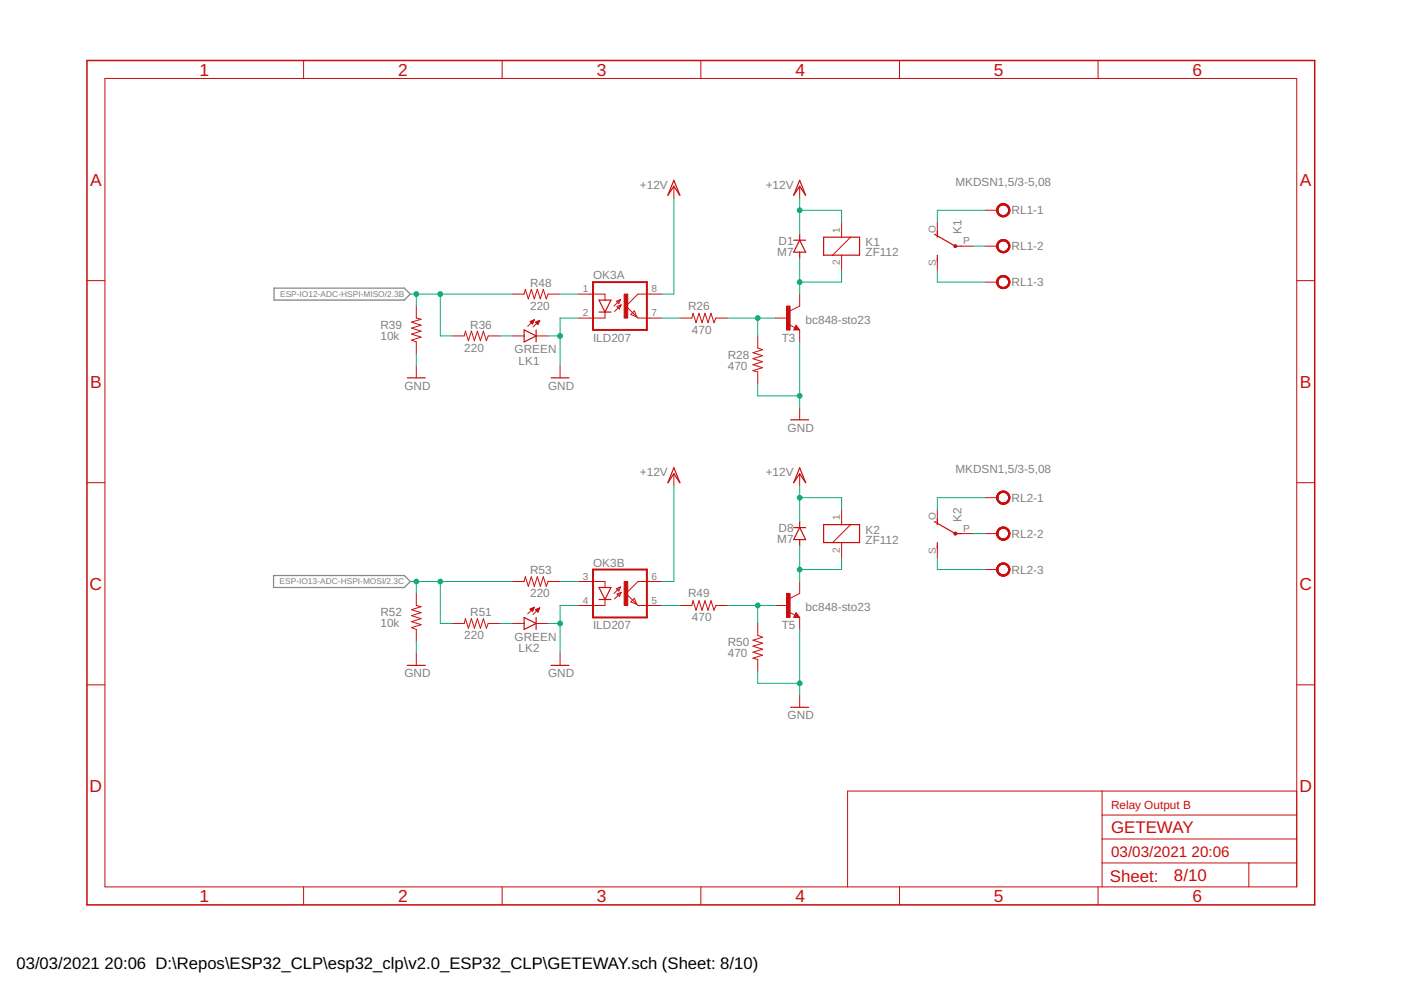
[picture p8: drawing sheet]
<svg xmlns="http://www.w3.org/2000/svg" width="297mm" height="210mm" viewBox="0 0 297 210" stroke-linecap="round" stroke-linejoin="round" font-family="sans-serif">
<path d="M58.1 61.1h27.6l1.3 1.3-1.3 1.2h-27.6zM58 122h27.7l1.3 1.3-1.3 1.3h-27.7z" fill="none" stroke="#808080" stroke-width=".25"/>
<g fill="none" stroke="#c90d0c" stroke-width=".21">
<path d="M22.2 16.6h252.7v171.4h-252.7zM64.4 12.8v3.8M106.5 12.8v3.8M148.6 12.8v3.8M190.7 12.8v3.8M232.8 12.8v3.8M142.9 39.5v2.5M169.5 39.5v2.5M18.4 59.5h3.8M178.4 47.1v3.2M178.4 54.1v3.2M180.3 50.3l-3.8 3.8"/>
<path d="M198.7 47.1v2.6M198.7 54.7v2.6M203.8 52.2h2.6M208.9 52.2h2.5M208.9 44.6h2.5M208.9 59.8h2.5M274.9 59.5h3.8M88.3 64.9v2.5l1 .3-2.1 .6 2.1 .6-2.1 .7 2.1 .6-2.1 .6 2.1 .7-2.1 .6 1.1 .4v2.5M88.3 77.6v2.5M95.9 71.2h2.5l.3-1 .6 2 .6-2 .7 2 .6-2 .7 2 .6-2 .6 2 .4-1h2.5M108.6 62.4h2.5l.3-1.1 .6 2.1 .6-2.1 .7 2.1 .6-2.1 .7 2.1 .6-2.1 .6 2.1 .4-1h2.5M108.6 71.2h2.5"/>
<path d="M112.4 68.2l.9-.4-.4 .9zM112.4 68.2h.7M112.6 68.3h.5M112.6 68.1h.6M112.7 68.5h.3M112.8 68.6h.1M112.9 68h.3M113.2 67.9h.1M113.3 67.8l-1.4 1.4M113.5 68.3l.9-.4-.4 .9zM113.6 68.3h.7M113.7 71.2h2.5"/>
<path d="M113.7 68.5h.5M113.7 68.2h.6M113.8 68.6h.4M113.9 68.7h.2M114 68.1h.4M114.3 68h.1M114.4 67.9l-1.4 1.4M118.7 77.6v2.5M122.6 62.4h5.7v1.2M128.3 66.2v1.2h-5.7M130.7 63.9l.9-.4-.4 .9zM130.8 65l.9-.4-.4 .9z"/>
<path d="M131.6 63.5l-1.4 1.4M131.7 64.6l-1.4 1.4M134.5 65.9l.5 1.3-1.3-.5zM140.3 62.4h-5l-2.6 2.5 2.6 2.5h5M144.1 67.4h2.6l.2-1 .7 2 .6-2 .6 2 .7-2 .6 2 .6-2 .7 2 .4-1h2.5M160.7 71.2v2.6l1 .3-2.1 .7 2.1 .6-2.1 .7 2.1 .6-2.1 .6 2.1 .7-2.1 .6 1.1 .2v2.6M164.5 67.4h2.5M167.3 68.9l1.3 .6M168.8 68.9l.7 1.1h-1.2zM169.5 62.4v2.5l-2 1M169.5 70v2.5M169.5 86.5v2.5"/>
<path d="M18.4 102.3h3.8M142.9 100.4v2.6M169.5 100.4v2.6M178.4 108.1v3.1M178.4 115v3.2M180.3 111.2l-3.8 3.8M198.7 108.1v2.5M198.7 115.7v2.5M203.8 113.1h2.6M208.9 113.1h2.5M208.9 105.5h2.5M274.9 102.3h3.8"/>
<path d="M88.3 125.8v2.6l1 .2-2.1 .7 2.1 .6-2.1 .6 2.1 .7-2.1 .6 2.1 .6-2.1 .7 1.1 .4v2.5M88.3 138.5v2.6M95.9 132.2h2.5l.3-1 .6 2 .6-2 .7 2 .6-2 .7 2 .6-2 .6 2 .4-1h2.5M108.6 132.2h2.5M108.6 123.3h2.5l.3-1 .6 2 .6-2 .7 2 .6-2 .7 2 .6-2 .6 2 .4-1h2.5M112.4 129.1l.5 .5M112.4 129.1h.7M112.5 129.3h.6M112.6 129.4h.4M112.7 129h.5M112.8 129.5h.2M112.9 129.6h.1"/>
<path d="M112.9 128.9h.3M113.2 128.8h.1M113.3 128.8l-1.4 1.4M113.3 128.8l-.9 .3M113.3 128.8l-.4 .8M113.5 129.3l.5 .5M113.6 129.3h.7M113.7 132.2h2.5M113.7 129.4h.5M113.8 129.5h.4M113.8 129.1h.5M113.9 129.6h.2"/>
<path d="M114 129.7h.1M114.1 129h.3M114.4 128.9h.1M114.4 128.9l-1.4 1.4M114.4 128.9l-.9 .4M114.4 128.9l-.4 .9M118.7 138.5v2.6M122.6 123.3h5.7v1.3M128.3 127.1v1.3h-5.7M130.7 124.8l.9-.4-.4 .9zM130.8 126l.9-.4-.4 .9zM131.6 124.4l-1.4 1.4"/>
<path d="M131.7 125.6l-1.4 1.4M134.5 126.9l.5 1.2-1.3-.5zM140.3 123.3h-5l-2.6 2.5 2.6 2.6h5M144.1 128.4h2.6l.2-1 .7 2 .6-2 .6 2 .7-2 .6 2 .6-2 .7 2 .4-1h2.5M160.7 132.2v2.5l1 .4-2.1 .6 2.1 .7-2.1 .6 2.1 .6-2.1 .7 2.1 .6-2.1 .7 1.1 .2v2.5M164.5 128.4h2.5M167.3 129.8l1.3 .6M168.8 129.9l.7 1h-1.2zM169.5 123.3v2.5l-2 1.1M169.5 130.9v2.6M208.9 120.8h2.5M18.4 145.2h3.8"/>
<path d="M169.5 147.4v2.6M274.9 145.2h3.8M233.7 167.7v20.3M233.7 177.9h41.2M233.7 172.8h41.2M274.9 167.7h-95.2v20.3M64.4 188v3.9M106.5 188v3.9M148.6 188v3.9M190.7 188v3.9M232.8 188v3.9M233.7 183h41.2"/>
<path d="M264.8 183v5"/>
</g>
<path d="M18.4 12.8h260.3v179.1h-260.3z" fill="none" stroke="#c90d0c" stroke-width=".32"/>
<g fill="none" stroke="#c90d0c" stroke-width=".25">
<path d="M142.9 38.2l1.2 3.2-1.2-1.9-1.3 1.9zM169.5 38.2l1.3 3.2-1.3-1.9-1.2 1.9zM168.3 50.9h2.5M169.5 50.9l1.3 2.6h-2.5zM169.5 49.7v1.2M169.5 53.5v1.2M174.6 50.3h7.6v3.8h-7.6zM198.1 49.7l4.4 2.5h1.3M198.7 49v1.3M198.7 54.1v1.3M111.1 70l2.6 1.2-2.6 1.3zM113.7 70v2.5"/>
<path d="M127 63.6h2.5l-1.2 2.6zM127 66.2h2.5M168.8 69.4l.1 .3h-.4l.3-.5 .5 .6h-.8M86.4 80.1h3.8M116.8 80.1h3.8M142.9 99.2l1.2 3.1-1.2-1.9-1.3 1.9zM167.6 89h3.8M169.5 99.2l1.3 3.1-1.3-1.9-1.2 1.9zM168.3 111.9h2.5M169.5 110.6v1.3M169.5 114.4v1.3M169.5 111.9l1.3 2.5h-2.5z"/>
<path d="M174.6 111.2h7.6v3.8h-7.6zM198.1 110.6l4.4 2.5h1.3M198.7 110v1.2M198.7 115v1.3M111.1 130.9l2.6 1.3-2.6 1.3zM113.7 130.9v2.6M127 124.6h2.5l-1.2 2.5zM127 127.1h2.5M168.8 130.4l.1 .3h-.4l.3-.5 .5 .6h-.8M86.4 141.1h3.8M116.8 141.1h3.8M167.6 150h3.8"/>
</g>
<g fill="#c90d0c" stroke="#c90d0c" stroke-width=".21">
<path d="M166.8 64.9h.7v5.1h-.7z"/>
<path d="M132.3 62.4h.8v5h-.8z"/>
<path d="M166.8 125.8h.7v5.1h-.7z"/>
<path d="M132.3 123.3h.8v5.1h-.8z"/>
</g>
<g fill="#c90d0c" stroke="#c90d0c" stroke-width=".21">
<path d="M211.7 43.6a1.4 1.4 0 0 1 2.2 .3 1.4 1.4 0 0 1-.8 2 1.4 1.4 0 0 1-1.8-1.3h.3a1.15 1.15 0 0 1 1.6-1.1 1.15 1.15 0 0 1 .3 1.9 1.15 1.15 0 0 1-1.9-.5v-.3h-.3z" fill-rule="evenodd"/>
<path d="M211.7 43.6a1.4 1.4 0 0 1 2.2 .3 1.4 1.4 0 0 1-.8 2 1.4 1.4 0 0 1-1.8-1.3h.3a1.15 1.15 0 0 1 1.6-1.1 1.15 1.15 0 0 1 .3 1.9 1.15 1.15 0 0 1-1.9-.5v-.3h-.3z" fill-rule="evenodd"/>
<path d="M211.7 43.6a1.4 1.4 0 0 1 2.2 .3 1.4 1.4 0 0 1-.8 2 1.4 1.4 0 0 1-1.8-1.3h.3a1.15 1.15 0 0 1 1.6-1.1 1.15 1.15 0 0 1 .3 1.9 1.15 1.15 0 0 1-1.9-.5v-.3h-.3z" fill-rule="evenodd"/>
<path d="M211.7 51.2a1.4 1.4 0 0 1 2.2 .3 1.4 1.4 0 0 1-.8 2.1 1.4 1.4 0 0 1-1.8-1.4h.3a1.15 1.15 0 0 1 1.6-1.1 1.15 1.15 0 0 1 .3 1.9 1.15 1.15 0 0 1-1.9-.5v-.3h-.3z" fill-rule="evenodd"/>
<path d="M211.7 51.2a1.4 1.4 0 0 1 2.2 .3 1.4 1.4 0 0 1-.8 2.1 1.4 1.4 0 0 1-1.8-1.4h.3a1.15 1.15 0 0 1 1.6-1.1 1.15 1.15 0 0 1 .3 1.9 1.15 1.15 0 0 1-1.9-.5v-.3h-.3z" fill-rule="evenodd"/>
<path d="M211.7 51.2a1.4 1.4 0 0 1 2.2 .3 1.4 1.4 0 0 1-.8 2.1 1.4 1.4 0 0 1-1.8-1.4h.3a1.15 1.15 0 0 1 1.6-1.1 1.15 1.15 0 0 1 .3 1.9 1.15 1.15 0 0 1-1.9-.5v-.3h-.3z" fill-rule="evenodd"/>
<path d="M211.7 58.8a1.4 1.4 0 0 1 2.2 .3 1.4 1.4 0 0 1-.8 2.1 1.4 1.4 0 0 1-1.8-1.4h.3a1.15 1.15 0 0 1 1.6-1.1 1.15 1.15 0 0 1 .3 1.9 1.15 1.15 0 0 1-1.9-.5v-.3h-.3z" fill-rule="evenodd"/>
<path d="M211.7 58.8a1.4 1.4 0 0 1 2.2 .3 1.4 1.4 0 0 1-.8 2.1 1.4 1.4 0 0 1-1.8-1.4h.3a1.15 1.15 0 0 1 1.6-1.1 1.15 1.15 0 0 1 .3 1.9 1.15 1.15 0 0 1-1.9-.5v-.3h-.3z" fill-rule="evenodd"/>
<path d="M211.7 58.8a1.4 1.4 0 0 1 2.2 .3 1.4 1.4 0 0 1-.8 2.1 1.4 1.4 0 0 1-1.8-1.4h.3a1.15 1.15 0 0 1 1.6-1.1 1.15 1.15 0 0 1 .3 1.9 1.15 1.15 0 0 1-1.9-.5v-.3h-.3z" fill-rule="evenodd"/>
<path d="M211.7 104.6a1.4 1.4 0 0 1 2.2 .2 1.4 1.4 0 0 1-.8 2.1 1.4 1.4 0 0 1-1.8-1.4h.3a1.15 1.15 0 0 1 1.6-1.1 1.15 1.15 0 0 1 .3 1.9 1.15 1.15 0 0 1-1.9-.5v-.3h-.3z" fill-rule="evenodd"/>
<path d="M211.7 104.6a1.4 1.4 0 0 1 2.2 .2 1.4 1.4 0 0 1-.8 2.1 1.4 1.4 0 0 1-1.8-1.4h.3a1.15 1.15 0 0 1 1.6-1.1 1.15 1.15 0 0 1 .3 1.9 1.15 1.15 0 0 1-1.9-.5v-.3h-.3z" fill-rule="evenodd"/>
<path d="M211.7 104.6a1.4 1.4 0 0 1 2.2 .2 1.4 1.4 0 0 1-.8 2.1 1.4 1.4 0 0 1-1.8-1.4h.3a1.15 1.15 0 0 1 1.6-1.1 1.15 1.15 0 0 1 .3 1.9 1.15 1.15 0 0 1-1.9-.5v-.3h-.3z" fill-rule="evenodd"/>
<path d="M211.7 112.2a1.4 1.4 0 0 1 2.2 .2 1.4 1.4 0 0 1-.8 2.1 1.4 1.4 0 0 1-1.8-1.4h.3a1.15 1.15 0 0 1 1.6-1 1.15 1.15 0 0 1 .3 1.9 1.15 1.15 0 0 1-1.9-.6v-.3h-.3z" fill-rule="evenodd"/>
<path d="M211.7 112.2a1.4 1.4 0 0 1 2.2 .2 1.4 1.4 0 0 1-.8 2.1 1.4 1.4 0 0 1-1.8-1.4h.3a1.15 1.15 0 0 1 1.6-1 1.15 1.15 0 0 1 .3 1.9 1.15 1.15 0 0 1-1.9-.6v-.3h-.3z" fill-rule="evenodd"/>
<path d="M211.7 112.2a1.4 1.4 0 0 1 2.2 .2 1.4 1.4 0 0 1-.8 2.1 1.4 1.4 0 0 1-1.8-1.4h.3a1.15 1.15 0 0 1 1.6-1 1.15 1.15 0 0 1 .3 1.9 1.15 1.15 0 0 1-1.9-.6v-.3h-.3z" fill-rule="evenodd"/>
<path d="M211.7 119.8a1.4 1.4 0 0 1 2.2 .2 1.4 1.4 0 0 1-.8 2.1 1.4 1.4 0 0 1-1.8-1.3h.3a1.15 1.15 0 0 1 1.6-1.1 1.15 1.15 0 0 1 .3 1.9 1.15 1.15 0 0 1-1.9-.6v-.2h-.3z" fill-rule="evenodd"/>
<path d="M211.7 119.8a1.4 1.4 0 0 1 2.2 .2 1.4 1.4 0 0 1-.8 2.1 1.4 1.4 0 0 1-1.8-1.3h.3a1.15 1.15 0 0 1 1.6-1.1 1.15 1.15 0 0 1 .3 1.9 1.15 1.15 0 0 1-1.9-.6v-.2h-.3z" fill-rule="evenodd"/>
<path d="M211.7 119.8a1.4 1.4 0 0 1 2.2 .2 1.4 1.4 0 0 1-.8 2.1 1.4 1.4 0 0 1-1.8-1.3h.3a1.15 1.15 0 0 1 1.6-1.1 1.15 1.15 0 0 1 .3 1.9 1.15 1.15 0 0 1-1.9-.6v-.2h-.3z" fill-rule="evenodd"/>
<circle cx="202.6" cy="52.2" r=".33"/>
<circle cx="202.6" cy="113.1" r=".33"/>
</g>
<path d="M125.7 59.8h11.5v10.2h-11.5zM125.7 120.8h11.5v10.1h-11.5z" fill="none" stroke="#c90d0c" stroke-width=".42"/>
<g fill="none" stroke="#0dab76" stroke-width=".21">
<path d="M142.9 42v20.4h-2.6M169.5 42v7.7M169.5 54.7v7.7M169.5 44.6h8.9v2.5M178.4 57.3v2.5h-8.9M198.7 57.3v2.5h10.2M206.4 52.2h2.5M208.9 44.6h-10.2v2.5M87 62.4h21.6M88.3 62.4v2.5M88.3 75v2.6M93.3 62.4v8.8h2.6"/>
<path d="M106 71.2h2.6M116.2 71.2h2.5M118.7 62.4h3.9M122.6 67.4h-3.9v10.2M140.3 67.4h3.8M154.3 67.4h10.2M160.7 67.4v3.8M169.5 72.5v14M160.7 81.4v2.5h8.8M142.9 103v20.3h-2.6M169.5 103v7.6M169.5 115.7v7.6"/>
<path d="M169.5 105.5h8.9v2.6M178.4 118.2v2.6h-8.9M198.7 118.2v2.6h10.2M206.4 113.1h2.5M208.9 105.5h-10.2v2.6M87 123.3h21.6M88.3 123.3v2.5M88.3 136v2.5M93.3 123.3v8.9h2.6M106 132.2h2.6M116.2 132.2h2.5M118.7 123.3h3.9"/>
<path d="M122.6 128.4h-3.9v10.1M140.3 128.4h3.8M154.3 128.4h10.2M160.7 128.4v3.8M169.5 133.5v13.9M160.7 142.3v2.6h8.8"/>
</g>
<g fill="#0dab76" stroke="#0dab76" stroke-width=".21">
<circle cx="169.5" cy="83.9" r=".51"/>
<circle cx="118.7" cy="71.2" r=".51"/>
<circle cx="169.5" cy="144.9" r=".51"/>
<circle cx="118.7" cy="132.2" r=".51"/>
<circle cx="169.5" cy="44.6" r=".51"/>
<circle cx="169.5" cy="105.5" r=".51"/>
<circle cx="93.3" cy="62.4" r=".51"/>
<circle cx="88.3" cy="62.4" r=".51"/>
<circle cx="93.3" cy="123.3" r=".51"/>
<circle cx="88.3" cy="123.3" r=".51"/>
<circle cx="169.5" cy="59.8" r=".51"/>
<circle cx="160.7" cy="67.4" r=".51"/>
<circle cx="169.5" cy="120.8" r=".51"/>
<circle cx="160.7" cy="128.4" r=".51"/>
</g>
<g font-size="3.7" fill="#c90d0c">
<text x="42.3" y="16">1</text>
<text x="84.4" y="16">2</text>
<text x="126.5" y="16">3</text>
<text x="168.6" y="16">4</text>
<text x="210.7" y="16">5</text>
<text x="252.9" y="16">6</text>
<text x="19.1" y="39.4">A</text>
<text x="275.6" y="39.4">A</text>
<text x="19.1" y="82.2">B</text>
<text x="275.6" y="82.2">B</text>
<text x="19" y="125.1">C</text>
<text x="275.5" y="125.1">C</text>
<text x="19" y="167.9">D</text>
<text x="275.5" y="167.9">D</text>
<text x="42.3" y="191.2">1</text>
<text x="84.4" y="191.2">2</text>
<text x="126.5" y="191.2">3</text>
<text x="168.6" y="191.2">4</text>
<text x="210.7" y="191.2">5</text>
<text x="252.9" y="191.2">6</text>
</g>
<g font-size="3.6" fill="#c90d0c">
<text x="235.6" y="176.6">GETEWAY</text>
<text x="235.3" y="186.9">Sheet:</text>
<text x="248.9" y="186.8">8/10</text>
</g>
<g font-size="3.5">
<text x="3.5" y="205.4">03/03/2021</text>
<text x="22.2" y="205.4">20:06 D:\Repos\ESP32_CLP\esp32_clp\v2.0_ESP32_CLP\GETEWAY.sch (Sheet: 8/10)</text>
</g>
<g font-size="3.2" fill="#c90d0c">
<text x="235.6" y="181.7">03/03/2021</text>
<text x="252.6" y="181.7">20:06</text>
</g>
<g font-size="2.5" fill="#808080">
<text x="135.7" y="40">+12V</text>
<text x="162.3" y="40">+12V</text>
<text x="202.6" y="39.4">MKDSN1,5/3-5,08</text>
<text x="214.5" y="45.5">RL1-1</text>
<text x="165.1" y="51.9">D1</text>
<text x="183.5" y="52.2">K1</text>
<text x="203.8" y="49.7" transform="rotate(-90 203.8 49.7)">K1</text>
<text x="214.5" y="53.1">RL1-2</text>
<text x="125.7" y="59.2">OK3A</text>
<text x="164.8" y="54.2">M7</text>
<text x="183.5" y="54.3">ZF112</text>
<text x="112.4" y="65.6">220</text>
<text x="112.4" y="60.8">R48</text>
<text x="145.9" y="65.6">R26</text>
<text x="214.5" y="60.7">RL1-3</text>
<text x="80.7" y="72">10k</text>
<text x="80.7" y="69.7">R39</text>
<text x="99.7" y="69.7">R36</text>
<text x="146.7" y="70.7">470</text>
<text x="170.8" y="68.7">bc848-sto23</text>
<text x="98.4" y="74.5">220</text>
<text x="109.1" y="74.9">GREEN</text>
<text x="110" y="77.3">LK1</text>
<text x="125.7" y="72.5">ILD207</text>
<text x="154.3" y="76.1">R28</text>
<text x="165.7" y="72.5">T3</text>
<text x="85.7" y="82.7">GND</text>
<text x="116.2" y="82.7">GND</text>
<text x="154.3" y="78.3">470</text>
<text x="167" y="91.6">GND</text>
<text x="135.7" y="100.9">+12V</text>
<text x="162.3" y="100.9">+12V</text>
<text x="202.6" y="100.3">MKDSN1,5/3-5,08</text>
<text x="214.5" y="106.4">RL2-1</text>
<text x="165.1" y="112.9">D8</text>
<text x="183.5" y="113.1">K2</text>
<text x="203.8" y="110.6" transform="rotate(-90 203.8 110.6)">K2</text>
<text x="164.8" y="115.1">M7</text>
<text x="183.5" y="115.3">ZF112</text>
<text x="214.5" y="114">RL2-2</text>
<text x="112.4" y="121.8">R53</text>
<text x="125.7" y="120.1">OK3B</text>
<text x="214.5" y="121.6">RL2-3</text>
<text x="80.7" y="130.7">R52</text>
<text x="99.7" y="130.7">R51</text>
<text x="112.4" y="126.6">220</text>
<text x="145.9" y="126.6">R49</text>
<text x="146.7" y="131.7">470</text>
<text x="170.8" y="129.6">bc848-sto23</text>
<text x="80.7" y="132.9">10k</text>
<text x="98.4" y="135.5">220</text>
<text x="109.1" y="135.9">GREEN</text>
<text x="125.7" y="133.4">ILD207</text>
<text x="154.3" y="137">R50</text>
<text x="165.7" y="133.4">T5</text>
<text x="85.7" y="143.6">GND</text>
<text x="110" y="138.3">LK2</text>
<text x="116.2" y="143.6">GND</text>
<text x="154.3" y="139.3">470</text>
<text x="167" y="152.5">GND</text>
</g>
<text font-size="2.5" fill="#c90d0c" x="235.6" y="171.5">Relay Output B</text>
<g font-size="2.1" fill="#808080">
<text x="178.1" y="49.3" transform="rotate(-90 178.1 49.3)">1</text>
<text x="198.4" y="49.3" transform="rotate(-90 198.4 49.3)">O</text>
<text x="204.2" y="51.8">P</text>
<text x="178.1" y="56.3" transform="rotate(-90 178.1 56.3)">2</text>
<text x="198.4" y="56.5" transform="rotate(-90 198.4 56.5)">S</text>
<text x="123.6" y="62">1</text>
<text x="138.2" y="62">8</text>
<text x="123.6" y="67.1">2</text>
<text x="138.2" y="67.1">7</text>
<text x="178.1" y="110.2" transform="rotate(-90 178.1 110.2)">1</text>
<text x="198.4" y="110.2" transform="rotate(-90 198.4 110.2)">O</text>
<text x="204.2" y="112.8">P</text>
<text x="178.1" y="117.2" transform="rotate(-90 178.1 117.2)">2</text>
<text x="198.4" y="117.4" transform="rotate(-90 198.4 117.4)">S</text>
<text x="123.6" y="122.9">3</text>
<text x="138.2" y="122.9">6</text>
<text x="123.6" y="128">4</text>
<text x="138.2" y="128">5</text>
</g>
<g font-size="1.8" fill="#808080">
<text x="59.4" y="63">ESP-IO12-ADC-HSPI-MISO/2.3B</text>
<text x="59.3" y="123.9">ESP-IO13-ADC-HSPI-MOSI/2.3C</text>
</g>
</svg>
